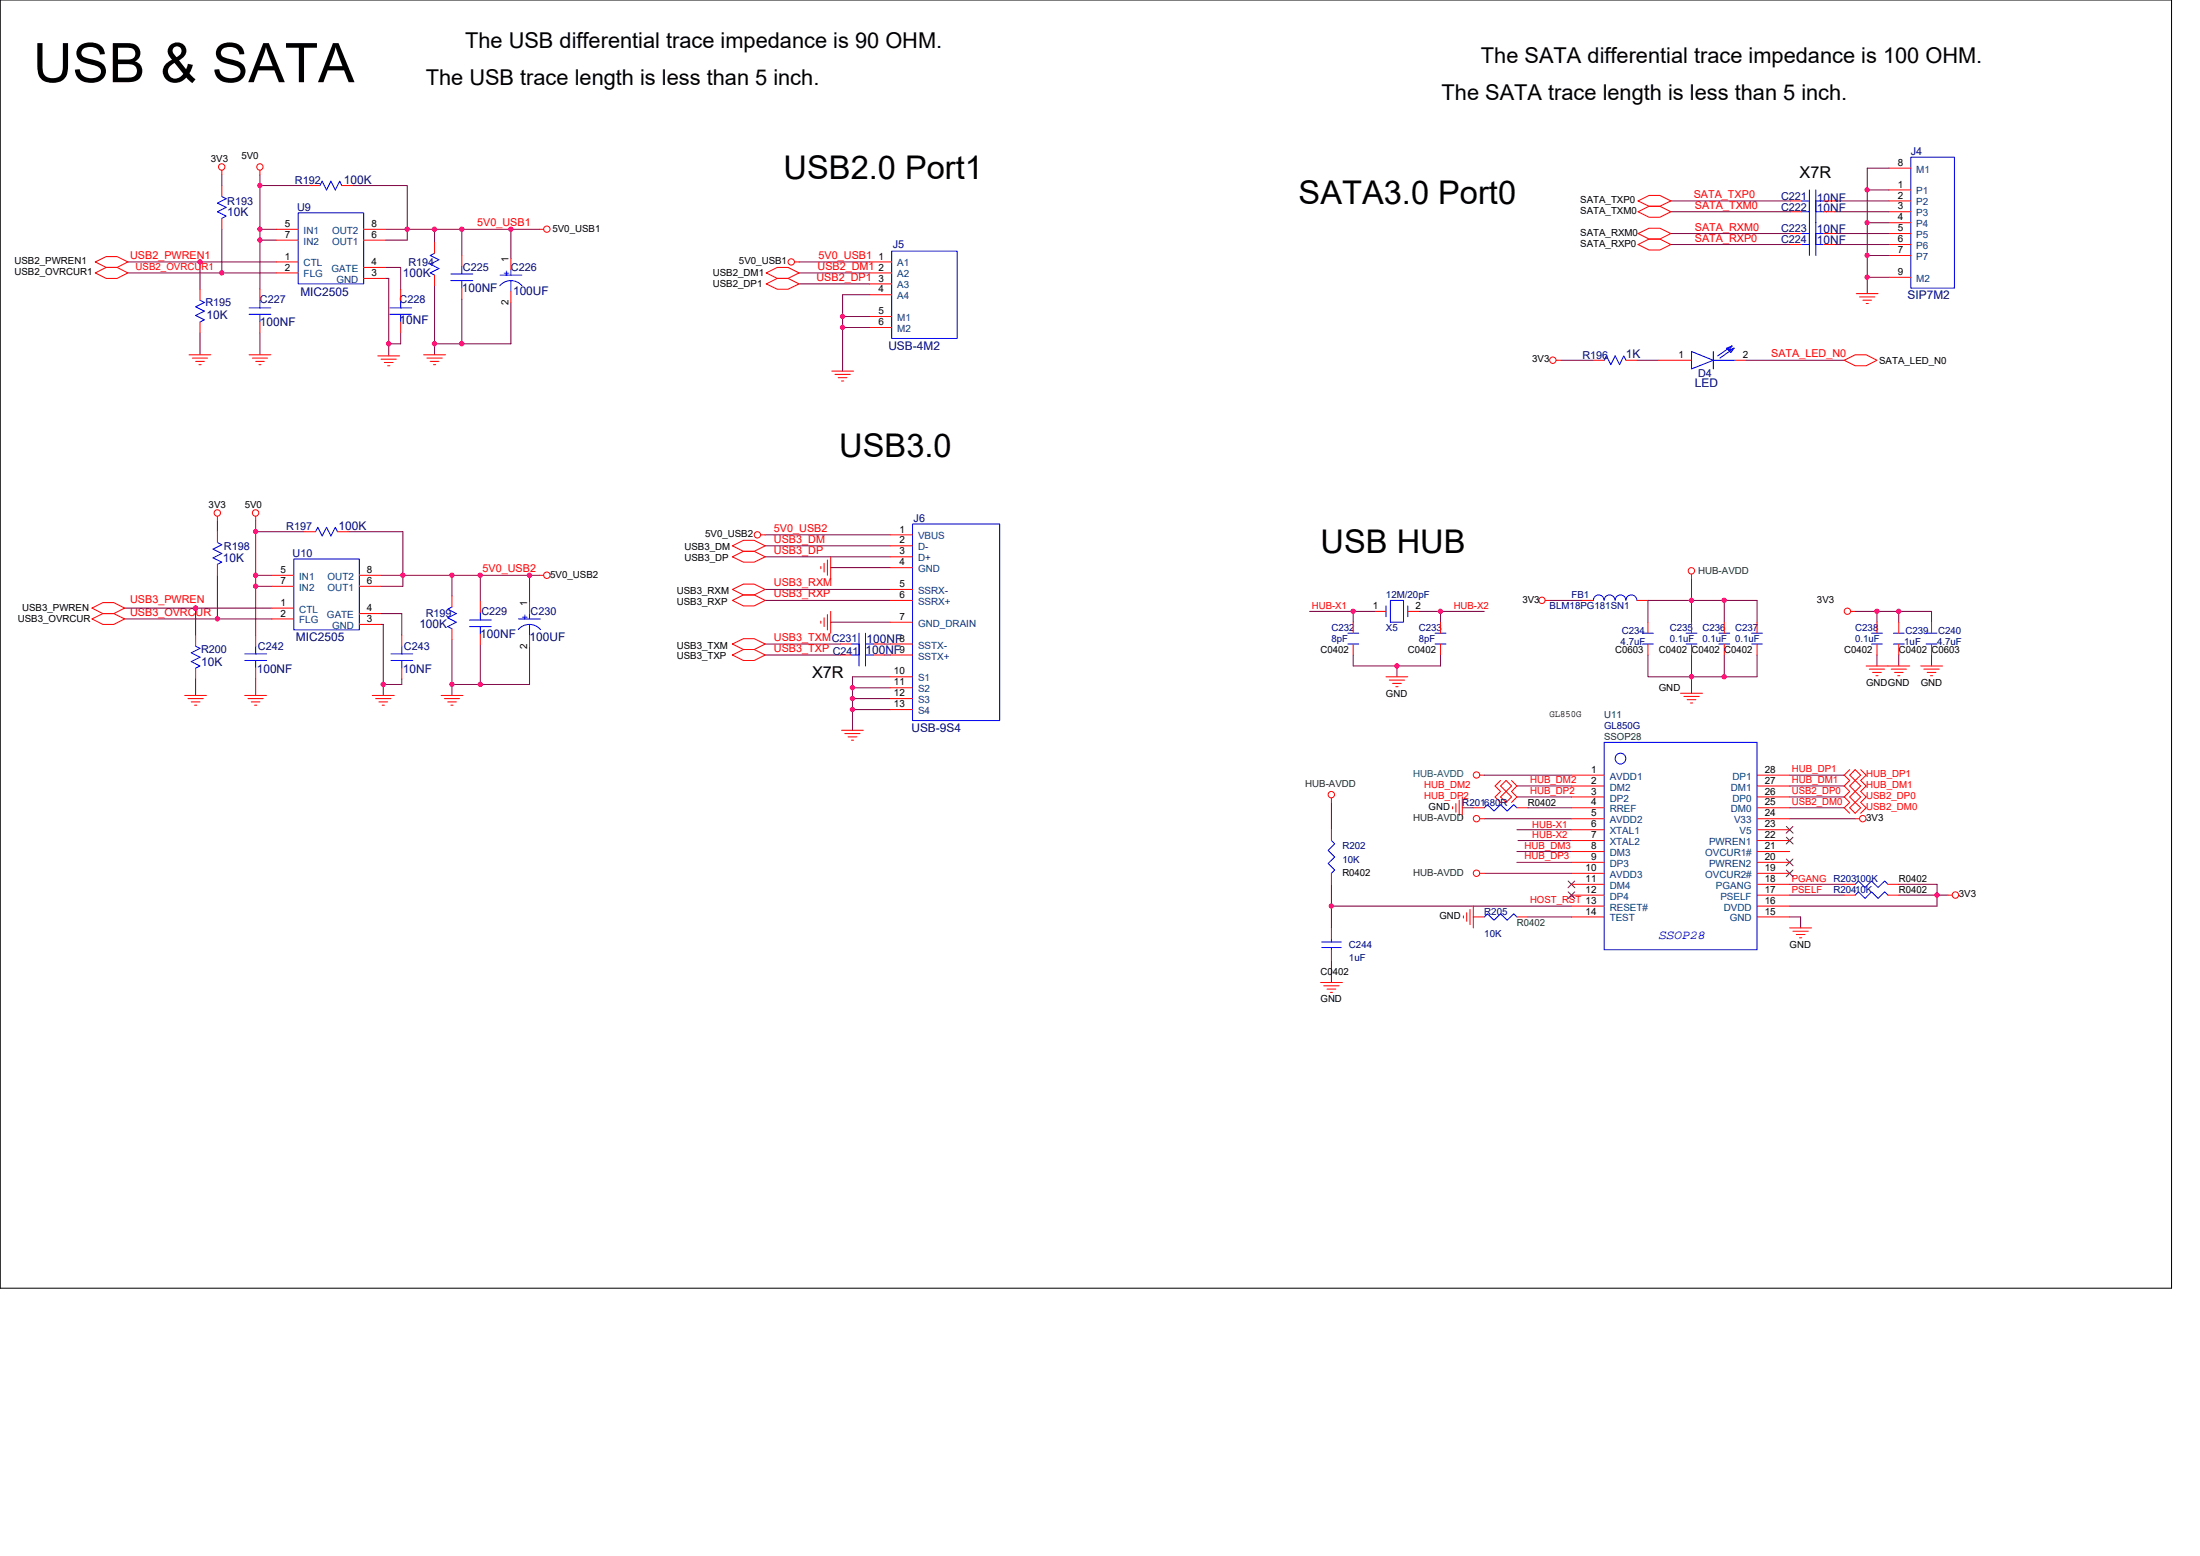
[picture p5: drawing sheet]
<svg xmlns="http://www.w3.org/2000/svg" width="297mm" height="210mm" viewBox="0 0 297 210" stroke-linecap="round" stroke-linejoin="round" font-family="sans-serif">
<path d="M0 0h293.2v173.8h-293.2z" fill="none" stroke="#000" stroke-width=".14"/>
<g fill="none" stroke="#800040" stroke-width=".14">
<path d="M17.3 36.8h12.6M17.3 35.3h9.7M27 35.3v3.7M27 35.3h10.3M29.9 36.8h7.4M29.9 23.6v1.4M29.9 30.9v5.9M35.1 30.9v8.1M35.1 30.9h2.2M35.1 23.6v7.3M35.1 32.4h2.2M35.1 25h6.6"/>
<path d="M47.6 25h7.4v7.4h-3M52 36.1h2.1v2.9M52 37.6h.5v10.4M52 30.9h6.7M58.7 30.9v1.8M58.7 30.9h3.7M58.7 38.6v7.8M62.4 30.9v3.6M62.4 30.9h6.6M69 30.9v4M69 30.9h3.8M107.9 35.3h9.6"/>
<path d="M107.9 38.3h9.6M107.9 36.8h9.6M117.5 39.8h-3.7v2.9M225.6 31.5h16.2M225.6 28.6h16.2M225.6 27.1h16.2M225.6 33h16.2M247.7 27.1h7.4M247.7 28.6h7.4M247.7 33h7.4M247.7 31.5h7.4M252.1 25.6v4.5"/>
<path d="M252.1 34.5h3M252.1 25.6h3M252.1 30.1v4.4M252.1 30.1h3M252.1 34.5v2.9M252.1 37.4v2.2M252.1 37.4h3M255.1 22.7h-3v2.9M27 44.9v3M35.1 44.9v3M54.1 44.9v1.5h-1.6M58.7 46.4v1.5"/>
<path d="M58.7 46.4h3.7M62.4 40.4v6M69 40.8v5.6h-6.6M113.8 44.2v5.9M113.8 42.7v1.5h3.7M113.8 42.7h3.7M210.7 48.6h4.4M221 48.6h3M235.8 48.6h13.2M29.4 70.3v1.5M29.4 77.6v5.9M34.5 79.1h2.2"/>
<path d="M34.5 71.8h6.6M34.5 77.6h2.2M34.5 79.1v6.6M34.5 71.8v7.3M34.5 70.3v1.5M47 71.8h7.4v5.8h6.6M51.5 77.6h2.9v1.5h-2.9M61 77.6v2.8M61 77.6h3.9M64.9 77.6h6.6M64.9 77.6v3.6M71.5 77.6v3.7"/>
<path d="M71.5 77.6h1.3M103.3 79.5h16.9M103.3 75.1h16.9M103.3 73.7h16.9M103.3 72.2h16.9M112.2 76.6h8M228.4 78.1v2.9M16.8 82.1h9.6M16.8 83.5h12.6M26.4 91.6v2.3M26.4 82.1v3.6M26.4 82.1h10.3"/>
<path d="M29.4 83.5h7.3M34.5 91.6v2.3M51.5 84.3h.2v9.6M51.5 82.8h2.7v2.9M54.2 91.6v.8h-2.5M61 92.4v1.5M61 92.4h3.9M61 86.3v6.1M64.9 87.1v5.3M71.5 87.2v5.2h-6.6M103.3 86.9h10.2M103.3 88.4h10.2"/>
<path d="M103.3 81h16.9M112.2 84h8M115.1 95.8h5.1M115.1 95.8v2.8M115.1 94.3v1.5M115.1 94.3h5.1M115.1 92.8h5.1M115.1 92.8v1.5M119.4 86.9h.8M119.4 88.4h.8M120.2 91.3h-5.1v1.5M176.8 82.5h5.9"/>
<path d="M182.7 82.5v1.5M182.7 88.4v1.5h5.9M182.7 82.5h3M188.6 89.9v1.4M191.6 82.5h2.9M194.5 82.5h5.9M194.5 82.5v1.5M194.5 88.4v1.5h-5.9M209.2 81h4.5M222.5 88.4v2.9h5.9M228.4 91.3v2.3M228.4 81h4.4"/>
<path d="M228.4 81h-5.9v3M228.4 81v3M228.4 88.4v2.9M228.4 91.3h4.4M232.8 81h4.4v3M232.8 81v3M232.8 88.4v2.9h4.4v-2.9M250.5 82.5h2.9M253.4 88.4v1.5M253.4 82.5v1.5M253.4 82.5h3M256.4 82.5h4.4v1.5"/>
<path d="M256.4 88.4v1.5M256.4 82.5v1.5M260.8 88.4v1.5M179.8 119.3v3M179.8 108.3v3.7M197.4 109h1.5M200.4 110.5h11.8M200.4 117.9h11.8M200.4 104.6h11.8M204.8 114.9h7.4M204.8 107.5h7.4M204.8 116.4h7.4"/>
<path d="M204.8 106.1h7.4M204.8 112h7.4M205 113.4h7.2M206.3 109h5.9M241.6 104.6h7.4M241.6 106.1h7.4M241.6 107.5h7.4M241.6 119.3h7.4M241.6 110.5h8.9M241.6 109h7.4M256.4 119.3h5.1v1.5M179.8 129.6v3"/>
<path d="M179.8 122.3v2.9M179.8 122.3h32.4M206.3 123.7h5.9M241.6 123.7h1.5v1.5M241.6 120.8h7.4M256.4 120.8h5.1M261.5 120.8v1.5h-19.9M261.5 120.8h1.5"/>
</g>
<g fill="#f0f" stroke="#f0f" stroke-width=".14">
<circle cx="52.5" cy="46.4" r=".29"/>
<circle cx="62.3" cy="46.4" r=".29"/>
<circle cx="58.7" cy="46.4" r=".29"/>
<circle cx="61" cy="92.4" r=".28"/>
<circle cx="64.8" cy="92.4" r=".29"/>
<circle cx="51.7" cy="92.4" r=".29"/>
<circle cx="252.1" cy="34.5" r=".28"/>
<circle cx="252.1" cy="30" r=".28"/>
<circle cx="252.1" cy="25.6" r=".28"/>
<circle cx="252.1" cy="37.4" r=".28"/>
<circle cx="115.1" cy="94.3" r=".29"/>
<circle cx="115.1" cy="92.8" r=".29"/>
<circle cx="115.1" cy="95.7" r=".29"/>
<circle cx="113.8" cy="44.2" r=".29"/>
<circle cx="113.8" cy="42.7" r=".29"/>
<circle cx="71.5" cy="77.6" r=".29"/>
<circle cx="64.8" cy="77.6" r=".29"/>
<circle cx="61" cy="77.6" r=".28"/>
<circle cx="54.4" cy="77.6" r=".29"/>
<circle cx="35.1" cy="30.9" r=".28"/>
<circle cx="35.1" cy="25" r=".28"/>
<circle cx="35.1" cy="32.4" r=".28"/>
<circle cx="62.3" cy="30.9" r=".29"/>
<circle cx="69" cy="30.9" r=".29"/>
<circle cx="58.7" cy="30.9" r=".29"/>
<circle cx="55" cy="30.9" r=".29"/>
<circle cx="29.9" cy="36.8" r=".29"/>
<circle cx="27" cy="35.3" r=".29"/>
<circle cx="29.3" cy="83.5" r=".29"/>
<circle cx="34.5" cy="79.1" r=".28"/>
<circle cx="34.5" cy="77.6" r=".29"/>
<circle cx="34.5" cy="71.7" r=".28"/>
<circle cx="26.4" cy="82" r=".29"/>
<circle cx="256.4" cy="82.5" r=".29"/>
<circle cx="253.4" cy="82.5" r=".29"/>
<circle cx="182.7" cy="82.5" r=".29"/>
<circle cx="194.5" cy="82.5" r=".29"/>
<circle cx="188.6" cy="89.9" r=".29"/>
<circle cx="228.4" cy="81" r=".29"/>
<circle cx="232.8" cy="81" r=".29"/>
<circle cx="232.8" cy="91.3" r=".29"/>
<circle cx="228.4" cy="91.3" r=".29"/>
<circle cx="261.5" cy="120.8" r=".29"/>
<circle cx="179.8" cy="122.3" r=".29"/>
</g>
<g fill="none" stroke="#f00" stroke-width=".14">
<path d="M12.9 35.3l1.4-.7h1.5l1.5 .7-1.5 .8h-1.5zM12.9 36.8l1.4-.7h1.5l1.5 .7-1.5 .8h-1.5zM27 39v1.5M29.9 23v.6M29.9 25v1.5M29.9 29.5v1.4M35.1 23v.6M35.1 39v1.5M37.3 35.3h3M37.3 36.8h3M37.3 30.9h3M37.3 32.4h3"/>
<path d="M41.7 25h1.5M46.1 25h1.5M49.1 37.6h2.9M49.1 36.1h2.9M49.1 32.4h2.9M49.1 30.9h2.9M54.1 39v1.5M58.7 37.1v1.5M58.7 32.7v1.5M62.4 34.5v1.4M62.4 38.9v1.5M69 34.9v1.5"/>
<path d="M69 39.3v1.5M72.8 30.9h.6M103.5 36.8l1.4-.7h1.5l1.5 .7-1.5 .8h-1.5zM103.5 38.3l1.4-.7h1.5l1.5 .7-1.5 .7h-1.5zM107.3 35.3h.6M117.5 35.3h2.9M117.5 36.8h2.9M117.5 38.3h2.9M117.5 39.8h2.9M221.2 27.1l1.4-.7h1.5l1.5 .7-1.5 .7h-1.5zM221.2 28.6l1.4-.8h1.5l1.5 .8-1.5 .7h-1.5zM221.2 33l1.4-.7h1.5l1.5 .7-1.5 .7h-1.5z"/>
<path d="M221.2 31.5l1.4-.7h1.5l1.5 .7-1.5 .8h-1.5zM241.8 31.5h1.5M241.8 28.6h1.5M241.8 33h1.5M241.8 27.1h1.5M246.2 31.5h1.5M246.2 28.6h1.5M246.2 33h1.5M246.2 27.1h1.5M250.6 39.6h3M255.1 25.6h2.9M255.1 27.1h2.9"/>
<path d="M255.1 28.6h2.9M255.1 30.1h2.9M255.1 31.5h2.9M255.1 33h2.9M255.1 34.5h2.9M255.1 22.7h2.9M255.1 37.4h2.9M25.5 47.9h3M26 48.3h2M26.4 48.8h1.2M26.9 49.2h.3M27 43.5v1.4"/>
<path d="M33.6 47.9h3M34.1 48.3h2M34.5 48.8h1.2M35 49.2h.2M35.1 43.5v1.4M51 48h3M51.5 48.5h2M51.9 48.9h1.2M52.3 49.4h.3M54.1 43.5v1.4M57.2 47.9h3M57.6 48.3h2.1"/>
<path d="M58.1 48.8h1.2M58.5 49.2h.3M112.3 50.1h2.9M112.7 50.5h2.1M113.2 51h1.2M113.6 51.4h.3M117.5 42.7h2.9M117.5 44.2h2.9M210.1 48.6h.6M215.1 48.6h1.5M219.5 48.6h1.5M224 48.6h4.4"/>
<path d="M234.3 48.6h1.5M249 48.6l1.5-.7h1.5l1.4 .7-1.4 .8h-1.5zM251.1 40.1h2M251.5 40.5h1.2M252 41h.3M29.4 69.7v.6M29.4 71.8v1.4M29.4 76.2v1.4M34.5 69.7v.6M36.7 77.6h3M36.7 79.1h3M41.1 71.8h1.5"/>
<path d="M45.6 71.8h1.4M48.5 79.1h3M48.5 77.6h3M72.8 77.6h.6M98.9 73.7l1.5-.8h1.4l1.5 .8-1.5 .7h-1.4zM98.9 75.1l1.5-.7h1.4l1.5 .7-1.5 .8h-1.4zM98.9 79.5l1.5-.7h1.4l1.5 .7-1.5 .8h-1.4zM102.7 72.2h.6M110.8 76.5v.3M111.3 76v1.2M111.7 75.6v2M112.2 75.1v3"/>
<path d="M120.2 72.2h3M120.2 73.7h3M120.2 75.1h3M120.2 76.6h3M120.2 79.5h3M228.4 77.5v.6M12.4 82.1l1.5-.8h1.5l1.4 .8-1.4 .7h-1.5zM12.4 83.5l1.5-.7h1.5l1.4 .7-1.4 .8h-1.5zM24.9 93.9h3M25.4 94.3h2M25.8 94.7h1.2M26.3 95.2h.3"/>
<path d="M26.4 85.7v1.5M26.4 90.2v1.4M33 93.9h3M33.5 94.3h2M33.9 94.7h1.2M34.4 95.2h.3M34.5 85.7v1.5M34.5 90.2v1.4M36.7 82.1h3M36.7 83.5h3M48.5 84.3h3M48.5 82.8h3"/>
<path d="M50.3 93.9h2.9M50.7 94.3h2.1M51.2 94.7h1.1M51.6 95.2h.3M54.2 85.7v1.5M54.2 90.2v1.4M59.6 93.9h2.9M60 94.3h2.1M60.4 94.7h1.2M60.9 95.2h.3M61 84.9v1.4M61 80.4v1.5"/>
<path d="M64.9 81.2v1.5M64.9 85.6v1.5M71.5 81.3v1.5M71.5 85.7v1.5M98.9 81l1.5-.7h1.4l1.5 .7-1.5 .8h-1.4zM98.9 86.9l1.5-.7h1.4l1.5 .7-1.5 .8h-1.4zM98.9 88.4l1.5-.7h1.4l1.5 .7-1.5 .7h-1.4zM110.8 83.8v.3M111.3 83.4v1.2M111.7 82.9v2.1M112.2 82.5v2.9M113.5 86.9h1.5"/>
<path d="M113.5 88.4h1.5M113.6 98.6h3M114.1 99h2M114.5 99.4h1.2M115 99.9h.2M117.9 86.9h1.5M117.9 88.4h1.5M120.2 81h3M120.2 84h3M120.2 86.9h3M120.2 88.4h3M120.2 91.3h3"/>
<path d="M120.2 92.8h3M120.2 94.3h3M120.2 95.8h3M182.7 84v1.4M182.7 86.9v1.5M185.7 82.5h1.4M187.1 91.3h3M187.6 91.8h2.1M188 92.2h1.2M188.5 92.7h.3M190.1 82.5h1.5M194.5 84v1.4"/>
<path d="M194.5 86.9v1.5M208.6 81h.6M213.7 81h1.4M221 81h1.5M222.5 84v1.4M222.5 86.9v1.5M226.9 93.6h3M227.3 94h2.1M227.8 94.4h1.2M228.2 94.9h.3M228.4 86.9v1.5M228.4 84v1.4"/>
<path d="M232.8 86.9v1.5M232.8 84v1.4M237.2 86.9v1.5M237.2 84v1.4M249.9 82.5h.6M252 89.9h5.8M252.4 90.3h2.1M252.8 90.7h1.2M253.3 91.2h.3M253.4 86.9v1.5M253.4 84v1.4M255.4 90.3h2"/>
<path d="M255.8 90.7h1.2M256.2 91.2h.3M256.4 84v1.4M256.4 86.9v1.5M259.3 89.9h3M259.8 90.3h2M260.2 90.7h1.2M260.6 91.2h.3M260.8 84v1.4M260.8 86.9v1.5M179.8 107.7v.6M179.8 112v1.4"/>
<path d="M179.8 117.9v1.4M196.1 108.9v.3M196.6 108.4v1.2M197 108v2M197.4 107.5v3M198.9 109h1.5M199.8 104.6h.6M199.8 110.5h.6M199.8 117.9h.6M202.6 106.1l.7-.8 .8 .8-.8 .7zM202.6 107.5l.7-.7 .8 .7-.8 .8zM202.6 105.3l-.7 .8 .7 .7-.7 .7 .7 .8"/>
<path d="M204.1 105.3l.7 .8-.7 .7 .7 .7-.7 .8M204.8 109h1.5M212.2 106.1h4.4M212.2 107.5h4.4M212.2 109h4.4M212.2 110.5h4.4M212.2 112h4.4M212.2 113.4h4.4M212.2 114.9h4.4M212.2 116.4h4.4M212.2 117.9h4.4M212.2 119.3h4.4"/>
<path d="M212.2 104.6h4.4M237.2 104.6h4.4M237.2 106.1h4.4M237.2 107.5h4.4M237.2 114.9h4.4M237.2 116.4h4.4M237.2 117.9h4.4M237.2 119.3h4.4M237.2 110.5h4.4M237.2 112h4.4M237.2 113.4h4.4M237.2 109h4.4"/>
<path d="M249 119.3h1.5M249.7 104.6l.8-.7 .7 .7-.7 .7zM249.7 109l.8-.7 .7 .7-.7 .7zM249.7 103.9l-.7 .7 .7 .7-.7 .8 .7 .7-.7 .7 .7 .8-.7 .7 .7 .7M250.5 105.3l-.8 .8 .8 .7M250.5 106.8l-.8 .7 .8 .8M250.5 105.3l.7 .8-.7 .7M250.5 106.8l.7 .7-.7 .8M250.5 110.5h.6M251.2 103.9l.8 .7-.8 .7 .8 .8-.8 .7 .8 .7-.8 .8 .8 .7-.8 .7M254.9 119.3h1.5M178.3 132.6h2.9"/>
<path d="M178.7 133h2.1M179.2 133.5h1.2M179.6 133.9h.3M179.8 128.2v1.4M179.8 125.2v1.5M197.6 123.6v.3M198 123.2v1.1M198.5 122.7v2.1M198.9 122.3v2.9M198.9 123.7h1.5M204.8 123.7h1.5M212.2 120.8h4.4"/>
<path d="M212.2 122.3h4.4M212.2 123.7h4.4M237.2 122.3h4.4M237.2 123.7h4.4M237.2 120.8h4.4M241.6 125.2h3M242.1 125.7h2.1M242.5 126.1h1.2M243 126.6h.3M249 120.8h1.5M254.9 120.8h1.5M263 120.8h.6"/>
<circle cx="29.9" cy="22.5" r=".43"/>
<circle cx="35.1" cy="22.5" r=".43"/>
<circle cx="73.8" cy="30.9" r=".43"/>
<circle cx="106.8" cy="35.3" r=".43"/>
<circle cx="209.7" cy="48.6" r=".43"/>
<circle cx="29.3" cy="69.2" r=".43"/>
<circle cx="34.5" cy="69.2" r=".43"/>
<circle cx="73.8" cy="77.6" r=".43"/>
<circle cx="102.3" cy="72.2" r=".43"/>
<circle cx="228.4" cy="77" r=".43"/>
<circle cx="208.2" cy="81" r=".43"/>
<circle cx="249.4" cy="82.5" r=".43"/>
<circle cx="179.8" cy="107.2" r=".43"/>
<circle cx="199.4" cy="110.5" r=".43"/>
<circle cx="199.4" cy="117.8" r=".43"/>
<circle cx="199.4" cy="104.6" r=".43"/>
<circle cx="251.5" cy="110.5" r=".43"/>
<circle cx="264" cy="120.8" r=".43"/>
</g>
<g fill="none" stroke="#00f" stroke-width=".14">
<path d="M29.9 29.5h.1M29.9 26.5h.1M29.9 26.5l.6 .3-1.1 .6 1.1 .6-1.1 .6 1.1 .6-.6 .3M40.3 28.7h8.8v9.6h-8.8zM40.3 32.4h.1M40.3 30.9h.1M40.3 36.8h.1M40.3 35.3h.1M43.2 25h.1M43.2 25l.3-.6 .6 1.2 .6-1.2 .6 1.2 .6-1.2 .2 .6M46.1 25h.1M49.1 37.6h.1"/>
<path d="M49.1 36.1h.1M49.1 32.4h.1M49.1 30.9h.1M58.7 34.2l-.6 .3 1.2 .6-1.2 .5 1.2 .6-1.2 .6 .6 .3M58.7 34.2h.1M58.7 37.1h.1M60.9 37.9h2.9M60.9 37h2.9M62.4 37.9v1M62.4 35.9v1.1M67.5 38.6a1.97 1.97 0 0 1 3 0M67.5 37.1h3"/>
<path d="M69 36.4v.7M69 37.9v1.4M120.4 33.9h8.8v11.8h-8.8zM120.4 35.3h.1M120.4 36.8h.1M120.4 38.3h.1M120.4 39.8h.1M243.3 31.5h1v3M243.3 27.1h1v3v2.9h-1M244.3 25.6v3h-1M245.2 25.6v3h1M246.2 31.5h-1v3"/>
<path d="M246.2 27.1h-1v5.9h1M258 21.2h5.9v17.7h-5.9zM258 37.4h.1M258 22.7h.1M258 25.6h.1M258 27.1h.1M258 28.6h.1M258 30.1h.1M258 31.5h.1M258 33h.1M258 34.5h.1M27 43.5h.1"/>
<path d="M27 40.5h.1M27 40.5l.6 .3-1.2 .6 1.2 .6-1.2 .6 1.2 .6-.6 .3M33.6 42.4h3M33.6 41.6h3M35.1 42.4v1.1M35.1 40.5v1.1M52.6 42.4h3M52.6 41.6h3M54.1 42.4v1.1M54.1 40.5v1.1M120.4 42.7h.1M120.4 44.2h.1"/>
<path d="M216.6 48.6h.1M219.5 48.6l-.3-.6-.5 1.2-.6-1.2-.6 1.2-.6-1.2-.3 .6M219.5 48.6h.1M228.4 47.4l2.9 1.2-2.9 1.2zM228.4 48.6h.1M231.3 47.4v2.4M231.3 48.6h3M233.1 47l.7-.3-.4 .6zM233.4 47.3l.7-.3-.4 .6zM233.8 46.7l-1.9 1.3M234.1 47l-1.9 1.3M29.4 76.2h.1"/>
<path d="M29.4 73.2h.1M29.4 73.2l.5 .3-1.1 .6 1.1 .6-1.1 .6 1.1 .6-.5 .3M39.7 75.4h8.8v9.6h-8.8zM39.7 79.1h.1M39.7 77.6h.1M42.6 71.8h.1M45.6 71.8l-.3-.6-.6 1.1-.6-1.1-.6 1.1-.6-1.1-.3 .6M45.6 71.8h.1M48.5 79.1h.1M48.5 77.6h.1M123.2 70.7h11.8v26.5h-11.8zM123.2 79.5h.1"/>
<path d="M123.2 76.6h.1M123.2 75.1h.1M123.2 73.7h.1M123.2 72.2h.1M26.4 90.2h.1M26.4 87.2h.1M26.4 87.2l.6 .3-1.2 .6 1.2 .6-1.2 .6 1.2 .6-.6 .3M33 89.1h3M33 88.2h3M34.5 89.1v1.1M34.5 87.2v1M39.7 83.5h.1"/>
<path d="M39.7 82.1h.1M48.5 84.3h.1M48.5 82.8h.1M52.8 89.1h2.9M52.8 88.2h2.9M54.2 89.1v1.1M54.2 87.2v1M61 81.9l-.6 .3 1.2 .6-1.2 .6 1.2 .6-1.2 .6 .6 .3M61 81.9h.1M61 84.9h.1M63.4 84.6h2.9M63.4 83.7h2.9"/>
<path d="M64.9 84.6v1M64.9 82.7v1M70 85a1.97 1.97 0 0 1 3 0M70 83.5h3M71.5 82.8v.7M71.5 84.3v1.4M115 86.9h1v3M116 85.4v3h-1M116.9 85.4v3h1M117.9 86.9h-1v3M123.2 94.3h.1M123.2 88.4h.1"/>
<path d="M123.2 86.9h.1M123.2 84h.1M123.2 81h.1M123.2 92.8h.1M123.2 91.3h.1M123.2 95.8h.1M182 85.4h1.4M182 86.9h1.4M187.1 81.8v1.4M187.7 81h1.8v3h-1.8zM190.1 81.8v1.4M193.8 85.4h1.4"/>
<path d="M193.8 86.9h1.4M215.1 81a.72 .72 0 0 1 .8-.7 .72 .72 0 0 1 .7 .7M216.6 81a.73 .73 0 0 1 .7-.7 .73 .73 0 0 1 .8 .7M218.1 81a.72 .72 0 0 1 .7-.7 .72 .72 0 0 1 .7 .7M219.5 81a.73 .73 0 0 1 .8-.7 .73 .73 0 0 1 .7 .7M221.8 85.4h1.4M221.8 86.9h1.4M227.6 86.9h1.5M227.6 85.4h1.5M232.1 86.9h1.4M232.1 85.4h1.4M236.5 86.9h1.5"/>
<path d="M236.5 85.4h1.5M252.7 86.9h1.5M252.7 85.4h1.5M255.6 85.4h1.5M255.6 86.9h1.5M260.1 85.4h1.4M260.1 86.9h1.4M179.8 113.4l.4 .5-.9 .9 .9 .9-.9 .8 .9 .9-.4 .5M200.4 109l.4-.4 .9 .9 .9-.9 .9 .9 .9-.9 .4 .4M216.6 100.2h20.6v28h-20.6zM250.5 119.3l.4-.4 .9 .9 .9-.9 .9 .9 .9-.9 .4 .4M178.5 127.1h2.6"/>
<path d="M178.5 127.9h2.6M179.8 127.9v.3M179.8 126.7v.4M200.4 123.7l.4-.4 .9 .9 .9-.9 .9 .9 .9-.9 .4 .4M250.5 120.8l.4-.4 .9 .8 .9-.8 .9 .8 .9-.8 .4 .4"/>
<circle cx="218.8" cy="102.4" r=".72"/>
</g>
<path d="M211.7 118.9l.9 .9M212.6 118.9l-.9 .9M241.2 115.9l.9 .9M241.2 117.4l.9 .9M241.2 111.5l.9 .9M241.2 113l.9 .9M242.1 115.9l-.9 .9M242.1 117.4l-.9 .9M242.1 111.5l-.9 .9M242.1 113l-.9 .9M211.7 120.4l.9 .9M212.6 120.4l-.9 .9" fill="none" stroke="#804000" stroke-width=".14"/>
<text font-size="7.4" x="4.5" y="11.1">USB &amp; SATA</text>
<g font-size="4.4">
<text x="105.8" y="24.1">USB2.0 Port1</text>
<text x="175.3" y="27.5">SATA3.0 Port0</text>
<text x="113.3" y="61.7">USB3.0</text>
<text x="178.3" y="74.7">USB HUB</text>
</g>
<g font-size="2.9">
<text x="57.5" y="11.5">The USB trace length is less than 5 inch.</text>
<text x="62.8" y="6.5">The USB differential trace impedance is 90 OHM.</text>
<text x="200" y="8.5">The SATA differential trace impedance is 100 OHM.</text>
<text x="194.6" y="13.5">The SATA trace length is less than 5 inch.</text>
</g>
<g font-size="2.2">
<text x="243" y="24.1">X7R</text>
<text x="109.6" y="91.5">X7R</text>
</g>
<text font-size="1.8" fill="#00f" x="224" y="126.7">SSOP28</text>
<g font-size="1.6" fill="#000080">
<text x="30.7" y="29.1">10K</text>
<text x="46.4" y="24.9">100K</text>
<text x="245.3" y="28.6">10NF</text>
<text x="245.3" y="27.2">10NF</text>
<text x="245.3" y="31.5">10NF</text>
<text x="245.3" y="33">10NF</text>
<text x="40.6" y="39.9">MIC2505</text>
<text x="54.4" y="37.4">100K</text>
<text x="62.4" y="39.5">100NF</text>
<text x="69.3" y="39.8">100UF</text>
<text x="257.6" y="40.3">SIP7M2</text>
<text x="27.9" y="43">10K</text>
<text x="35.1" y="44">100NF</text>
<text x="54" y="43.7">10NF</text>
<text x="119.9" y="47.3">USB-4M2</text>
<text x="219.5" y="48.3">1K</text>
<text x="228.8" y="52.3">LED</text>
<text x="45.7" y="71.6">100K</text>
<text x="30.1" y="75.8">10K</text>
<text x="27.2" y="89.8">10K</text>
<text x="40" y="86.4">MIC2505</text>
<text x="56.6" y="84.8">100K</text>
<text x="64.9" y="86.1">100NF</text>
<text x="71.5" y="86.4">100UF</text>
<text x="116.9" y="88.2">100NF</text>
<text x="117" y="86.7">100NF</text>
<text x="34.7" y="90.9">100NF</text>
<text x="54.4" y="90.9">10NF</text>
<text x="123.1" y="98.8">USB-9S4</text>
</g>
<g font-size="1.5" fill="#000080">
<text x="258" y="20.9">J4</text>
<text x="30.7" y="27.7">R193</text>
<text x="39.8" y="24.9">R192</text>
<text x="40.1" y="28.4">U9</text>
<text x="240.5" y="28.4">C222</text>
<text x="240.5" y="26.9">C221</text>
<text x="55.1" y="35.9">R194</text>
<text x="120.5" y="33.4">J5</text>
<text x="240.5" y="31.4">C223</text>
<text x="240.5" y="32.8">C224</text>
<text x="27.7" y="41.2">R195</text>
<text x="35.1" y="40.9">C227</text>
<text x="54" y="40.9">C228</text>
<text x="62.5" y="36.5">C225</text>
<text x="69" y="36.5">C226</text>
<text x="213.7" y="48.5">R196</text>
<text x="229.3" y="50.8">D4</text>
<text x="38.6" y="71.6">R197</text>
<text x="123.4" y="70.4">J6</text>
<text x="30.2" y="74.2">R198</text>
<text x="39.5" y="75.1">U10</text>
<text x="57.5" y="83.2">R199</text>
<text x="65" y="82.9">C229</text>
<text x="71.6" y="82.9">C230</text>
<text x="27.2" y="88.1">R200</text>
<text x="34.8" y="87.7">C242</text>
<text x="54.5" y="87.7">C243</text>
<text x="112.4" y="88.4">C241</text>
</g>
<g font-size="1.5" fill="#f00">
<text x="228.7" y="26.7">SATA_TXP0</text>
<text x="228.8" y="28.2">SATA_TXM0</text>
<text x="17.6" y="34.9">USB2_PWREN1</text>
<text x="64.4" y="30.5">5V0_USB1</text>
<text x="110.5" y="34.9">5V0_USB1</text>
<text x="228.8" y="32.6">SATA_RXP0</text>
<text x="228.8" y="31.1">SATA_RXM0</text>
<text x="110.2" y="37.9">USB2_DP1</text>
<text x="110.4" y="36.4">USB2_DM1</text>
<text x="239.1" y="48.2">SATA_LED_N0</text>
<text x="104.5" y="71.8">5V0_USB2</text>
<text x="65.1" y="77.2">5V0_USB2</text>
<text x="104.5" y="74.7">USB3_DP</text>
<text x="104.5" y="73.3">USB3_DM</text>
<text x="17.6" y="83.1">USB3_OVRCUR</text>
<text x="17.6" y="81.4">USB3_PWREN</text>
<text x="104.5" y="80.6">USB3_RXP</text>
<text x="104.5" y="79.1">USB3_RXM</text>
<text x="104.5" y="86.5">USB3_TXMC231</text>
<text x="104.5" y="88">USB3_TXP</text>
</g>
<g font-size="1.5" fill="#00f">
<text x="68" y="37.4">+</text>
<text x="70.5" y="83.8">+</text>
</g>
<g font-size="1.3">
<text x="28.5" y="21.8">3V3</text>
<text x="32.6" y="21.5">5V0</text>
<text x="256.2" y="22.4">8</text>
<text x="213.4" y="27.4">SATA_TXP0</text>
<text x="213.4" y="28.9">SATA_TXM0</text>
<text x="256.2" y="25.3">1</text>
<text x="256.2" y="26.8">2</text>
<text x="256.2" y="28.3">3</text>
<text x="256.2" y="29.7">4</text>
<text x="1.9" y="35.7">USB2_PWREN1</text>
<text x="38.5" y="35">1</text>
<text x="38.5" y="30.6">5</text>
<text x="38.5" y="32.1">7</text>
<text x="50.1" y="32.1">6</text>
<text x="50.1" y="30.6">8</text>
<text x="50.1" y="35.8">4</text>
<text x="68.7" y="35.3" transform="rotate(-90 68.7 35.3)">1</text>
<text x="74.6" y="31.2">5V0_USB1</text>
<text x="99.8" y="35.7">5V0_USB1</text>
<text x="118.6" y="35">1</text>
<text x="213.4" y="33.3">SATA_RXP0</text>
<text x="213.4" y="31.8">SATA_RXM0</text>
<text x="256.2" y="31.2">5</text>
<text x="256.2" y="32.7">6</text>
<text x="256.2" y="34.2">7</text>
<text x="1.9" y="37.1">USB2_OVRCUR1</text>
<text x="38.5" y="36.5">2</text>
<text x="50.1" y="37.3">3</text>
<text x="68.7" y="41.1" transform="rotate(-90 68.7 41.1)">2</text>
<text x="96.2" y="37.3">USB2_DM1</text>
<text x="96.2" y="38.8">USB2_DP1</text>
<text x="118.6" y="36.5">2</text>
<text x="118.6" y="38">3</text>
<text x="118.6" y="39.5">4</text>
<text x="256.2" y="37.1">9</text>
<text x="118.6" y="42.4">5</text>
<text x="118.6" y="43.9">6</text>
<text x="206.9" y="48.9">3V3</text>
<text x="226.6" y="48.3">1</text>
<text x="235.3" y="48.3">2</text>
<text x="253.7" y="49.1">SATA_LED_N0</text>
<text x="28.2" y="68.5">3V3</text>
<text x="33" y="68.5">5V0</text>
<text x="121.4" y="71.9">1</text>
<text x="37.9" y="77.3">5</text>
<text x="49.5" y="77.3">8</text>
<text x="74.3" y="77.9">5V0_USB2</text>
<text x="92.4" y="74.3">USB3_DM</text>
<text x="92.4" y="75.7">USB3_DP</text>
<text x="95.2" y="72.5">5V0_USB2</text>
<text x="121.4" y="73.3">2</text>
<text x="121.4" y="74.8">3</text>
<text x="121.4" y="76.3">4</text>
<text x="2.4" y="84">USB3_OVRCUR</text>
<text x="3" y="82.5">USB3_PWREN</text>
<text x="37.9" y="81.7">1</text>
<text x="37.9" y="83.2">2</text>
<text x="37.9" y="78.8">7</text>
<text x="49.5" y="78.8">6</text>
<text x="49.5" y="82.5">4</text>
<text x="49.5" y="83.9">3</text>
<text x="71.2" y="81.8" transform="rotate(-90 71.2 81.8)">1</text>
<text x="91.4" y="80.2">USB3_RXM</text>
<text x="91.4" y="81.6">USB3_RXP</text>
<text x="121.4" y="79.2">5</text>
<text x="121.4" y="80.7">6</text>
<text x="121.4" y="83.7">7</text>
<text x="185.4" y="82.2">1</text>
<text x="191.1" y="82.2">2</text>
<text x="205.5" y="81.3">3V3</text>
<text x="245.3" y="81.3">3V3</text>
<text x="71.2" y="87.5" transform="rotate(-90 71.2 87.5)">2</text>
<text x="91.4" y="87.5">USB3_TXM</text>
<text x="91.4" y="89">USB3_TXP</text>
<text x="121.4" y="86.6">8</text>
<text x="121.4" y="88.1">9</text>
<text x="178.3" y="88.1">C0402</text>
<text x="190.1" y="88.1">C0402</text>
<text x="218.1" y="88.1">C0603</text>
<text x="224" y="88.1">C0402 C0402 C0402</text>
<text x="249" y="88.1">C0402</text>
<text x="256.4" y="88.1">C0402 C0603</text>
<text x="120.7" y="91">10</text>
<text x="120.7" y="92.5">11</text>
<text x="120.7" y="94">12</text>
<text x="120.7" y="95.4">13</text>
<text x="187.1" y="94">GND</text>
<text x="224" y="93.3">GND</text>
<text x="252" y="92.5">GNDGND</text>
<text x="259.3" y="92.5">GND</text>
<text x="209.2" y="96.8">GL850G</text>
<text x="214.8" y="105.7">2</text>
<text x="214.8" y="107.2">3</text>
<text x="214.8" y="104.3">1</text>
<text x="238.3" y="104.3">28</text>
<text x="238.3" y="107.2">26</text>
<text x="238.3" y="105.7">27</text>
<text x="192.9" y="109.3">GND</text>
<text x="206.3" y="108.7">R0402</text>
<text x="214.8" y="108.7">4</text>
<text x="214.8" y="110.2">5</text>
<text x="214.8" y="111.7">6</text>
<text x="214.8" y="113.1">7</text>
<text x="238.3" y="113.1">22</text>
<text x="238.3" y="110.2">24</text>
<text x="238.3" y="111.7">23</text>
<text x="238.3" y="108.7">25</text>
<text x="252" y="110.8">3V3</text>
<text x="181.2" y="118.2">R0402</text>
<text x="214.1" y="117.5">10</text>
<text x="214.1" y="119">11</text>
<text x="214.8" y="114.6">8</text>
<text x="214.8" y="116.1">9</text>
<text x="238.3" y="116.1">20</text>
<text x="238.3" y="119">18</text>
<text x="238.3" y="114.6">21</text>
<text x="238.3" y="117.5">19</text>
<text x="256.4" y="119">R0402</text>
<text x="194.3" y="124.1">GND</text>
<text x="214.1" y="120.5">12</text>
<text x="214.1" y="123.4">14</text>
<text x="238.3" y="123.4">15</text>
<text x="238.3" y="122">16</text>
<text x="238.3" y="120.5">17</text>
<text x="256.4" y="120.5">R0402</text>
<text x="264.5" y="121.1">3V3</text>
<text x="178.3" y="131.6">C0402</text>
<text x="241.6" y="127.9">GND</text>
<text x="178.3" y="135.3">GND</text>
</g>
<g font-size="1.3" fill="#004080">
<text x="258.7" y="23.3">M1</text>
<text x="258.7" y="26.2">P1</text>
<text x="258.7" y="27.7">P2</text>
<text x="258.7" y="29.2">P3</text>
<text x="41" y="36">CTL</text>
<text x="41" y="31.6">IN1</text>
<text x="41" y="33">IN2</text>
<text x="44.8" y="33">OUT1</text>
<text x="44.8" y="31.6">OUT2</text>
<text x="121.1" y="36">A1</text>
<text x="258.7" y="30.7">P4</text>
<text x="258.7" y="32.1">P5</text>
<text x="258.7" y="33.6">P6</text>
<text x="258.7" y="35.1">P7</text>
<text x="41" y="37.4">FLG</text>
<text x="44.7" y="36.7">GATE</text>
<text x="45.4" y="38.2">GND</text>
<text x="121.1" y="37.4">A2</text>
<text x="121.1" y="38.9">A3</text>
<text x="121.1" y="40.4">A4</text>
<text x="258.7" y="38">M2</text>
<text x="121.1" y="43.3">M1</text>
<text x="121.1" y="44.8">M2</text>
<text x="123.9" y="72.8">VBUS</text>
<text x="123.9" y="74.3">D-</text>
<text x="123.9" y="75.8">D+</text>
<text x="123.9" y="77.2">GND</text>
<text x="40.4" y="82.7">CTL</text>
<text x="40.4" y="78.3">IN1</text>
<text x="40.4" y="79.7">IN2</text>
<text x="44.2" y="83.4">GATE</text>
<text x="44.2" y="79.7">OUT1</text>
<text x="44.2" y="78.3">OUT2</text>
<text x="123.9" y="80.2">SSRX-</text>
<text x="123.9" y="81.6">SSRX+</text>
<text x="40.4" y="84.1">FLG</text>
<text x="44.8" y="84.9">GND</text>
<text x="123.9" y="84.6">GND_DRAIN</text>
<text x="123.9" y="87.5">SSTX-</text>
<text x="123.9" y="89">SSTX+</text>
<text x="123.9" y="91.9">S1</text>
<text x="123.9" y="93.4">S2</text>
<text x="123.9" y="94.9">S3</text>
<text x="123.9" y="96.4">S4</text>
<text x="217.3" y="106.7">DM2</text>
<text x="217.3" y="105.2">AVDD1</text>
<text x="233.7" y="106.7">DM1</text>
<text x="233.9" y="105.2">DP1</text>
<text x="217.3" y="108.2">DP2</text>
<text x="217.3" y="109.6">RREF</text>
<text x="217.3" y="111.1">AVDD2</text>
<text x="217.3" y="112.6">XTAL1</text>
<text x="233.7" y="109.6">DM0</text>
<text x="233.9" y="108.2">DP0</text>
<text x="234.1" y="111.1">V33</text>
<text x="234.9" y="112.6">V5</text>
<text x="217.3" y="114">XTAL2</text>
<text x="217.3" y="115.5">DM3</text>
<text x="217.3" y="117">DP3</text>
<text x="217.3" y="118.5">AVDD3</text>
<text x="217.3" y="120">DM4</text>
<text x="230.2" y="115.5">OVCUR1#</text>
<text x="230.2" y="118.5">OVCUR2#</text>
<text x="230.8" y="117">PWREN2</text>
<text x="230.8" y="114">PWREN1</text>
<text x="231.7" y="120">PGANG</text>
<text x="217.3" y="121.4">DP4</text>
<text x="217.3" y="122.9">RESET#</text>
<text x="217.3" y="124.4">TEST</text>
<text x="232.3" y="121.4">PSELF</text>
<text x="232.7" y="122.9">DVDD</text>
<text x="233.5" y="124.4">GND</text>
</g>
<g font-size="1.3" fill="#f00">
<text x="18.3" y="36.4">USB2_OVRCUR1</text>
<text x="177.1" y="82.2">HUB-X1</text>
<text x="196.3" y="82.2">HUB-X2</text>
<text x="192.3" y="106.4">HUB_DM2</text>
<text x="192.3" y="107.8">HUB_DP2</text>
<text x="206.6" y="107.1">HUB_DP2</text>
<text x="206.6" y="105.7">HUB_DM2</text>
<text x="241.9" y="104.2">HUB_DP1</text>
<text x="241.9" y="105.7">HUB_DM1</text>
<text x="241.9" y="107.1">USB2_DP0</text>
<text x="252" y="104.9">HUB_DP1</text>
<text x="252" y="106.4">HUB_DM1</text>
<text x="252" y="107.8">USB2_DP0</text>
<text x="206.9" y="111.7">HUB-X1</text>
<text x="206.9" y="113.1">HUB-X2</text>
<text x="241.9" y="108.6">USB2_DM0</text>
<text x="252" y="109.3">USB2_DM0</text>
<text x="205.8" y="114.5">HUB_DM3</text>
<text x="205.8" y="116">HUB_DP3</text>
<text x="241.9" y="119">PGANG</text>
<text x="206.6" y="121.9">HOST_RST 13</text>
<text x="241.9" y="120.5">PSELF</text>
</g>
<g font-size="1.3" fill="#008000">
<text x="229.3" y="77.5">HUB-AVDD</text>
<text x="216.6" y="99.9">SSOP28</text>
<text x="176.2" y="106.2">HUB-AVDD</text>
<text x="190.8" y="110.8">HUB-AVDD</text>
<text x="190.8" y="118.2">HUB-AVDD</text>
<text x="204.8" y="124.9">R0402</text>
</g>
<g font-size="1.3" fill="#000080">
<text x="187.1" y="80.7">12M/20pF</text>
<text x="209.2" y="82.2">BLM18PG181SN1</text>
<text x="212.2" y="80.7">FB1</text>
<text x="179.8" y="85.2">C232</text>
<text x="179.8" y="86.6">8pF</text>
<text x="187.1" y="85.2">X5</text>
<text x="191.6" y="85.2">C233</text>
<text x="191.6" y="86.6">8pF</text>
<text x="218.8" y="87.1">4.7uF</text>
<text x="219" y="85.6">C234</text>
<text x="225.4" y="85.2">C235</text>
<text x="225.4" y="86.6">0.1uF</text>
<text x="229.9" y="85.2">C236</text>
<text x="229.9" y="86.6">0.1uF</text>
<text x="234.3" y="85.2">C237</text>
<text x="234.3" y="86.6">0.1uF</text>
<text x="250.5" y="85.2">C238</text>
<text x="250.5" y="86.6">0.1uF</text>
<text x="257.1" y="87.1">1uF</text>
<text x="257.3" y="85.6">C239</text>
<text x="261.5" y="87.1">4.7uF</text>
<text x="261.7" y="85.6">C240</text>
<text x="216.6" y="98.4">GL850G</text>
<text x="197.4" y="108.7">R201680R</text>
<text x="181.2" y="114.6">R202</text>
<text x="181.2" y="116.4">10K</text>
<text x="247.5" y="119">R203100K</text>
<text x="200.4" y="123.5">R205</text>
<text x="247.5" y="120.5">R20410K</text>
<text x="182.1" y="127.9">C244</text>
<text x="182.1" y="129.6">1uF</text>
<text x="200.4" y="126.4">10K</text>
</g>
<text font-size="1.3" fill="#004040" x="216.6" y="96.9">U11</text>
<text font-size="1.3" fill="#008040" x="190.8" y="104.9">HUB-AVDD</text>
</svg>
